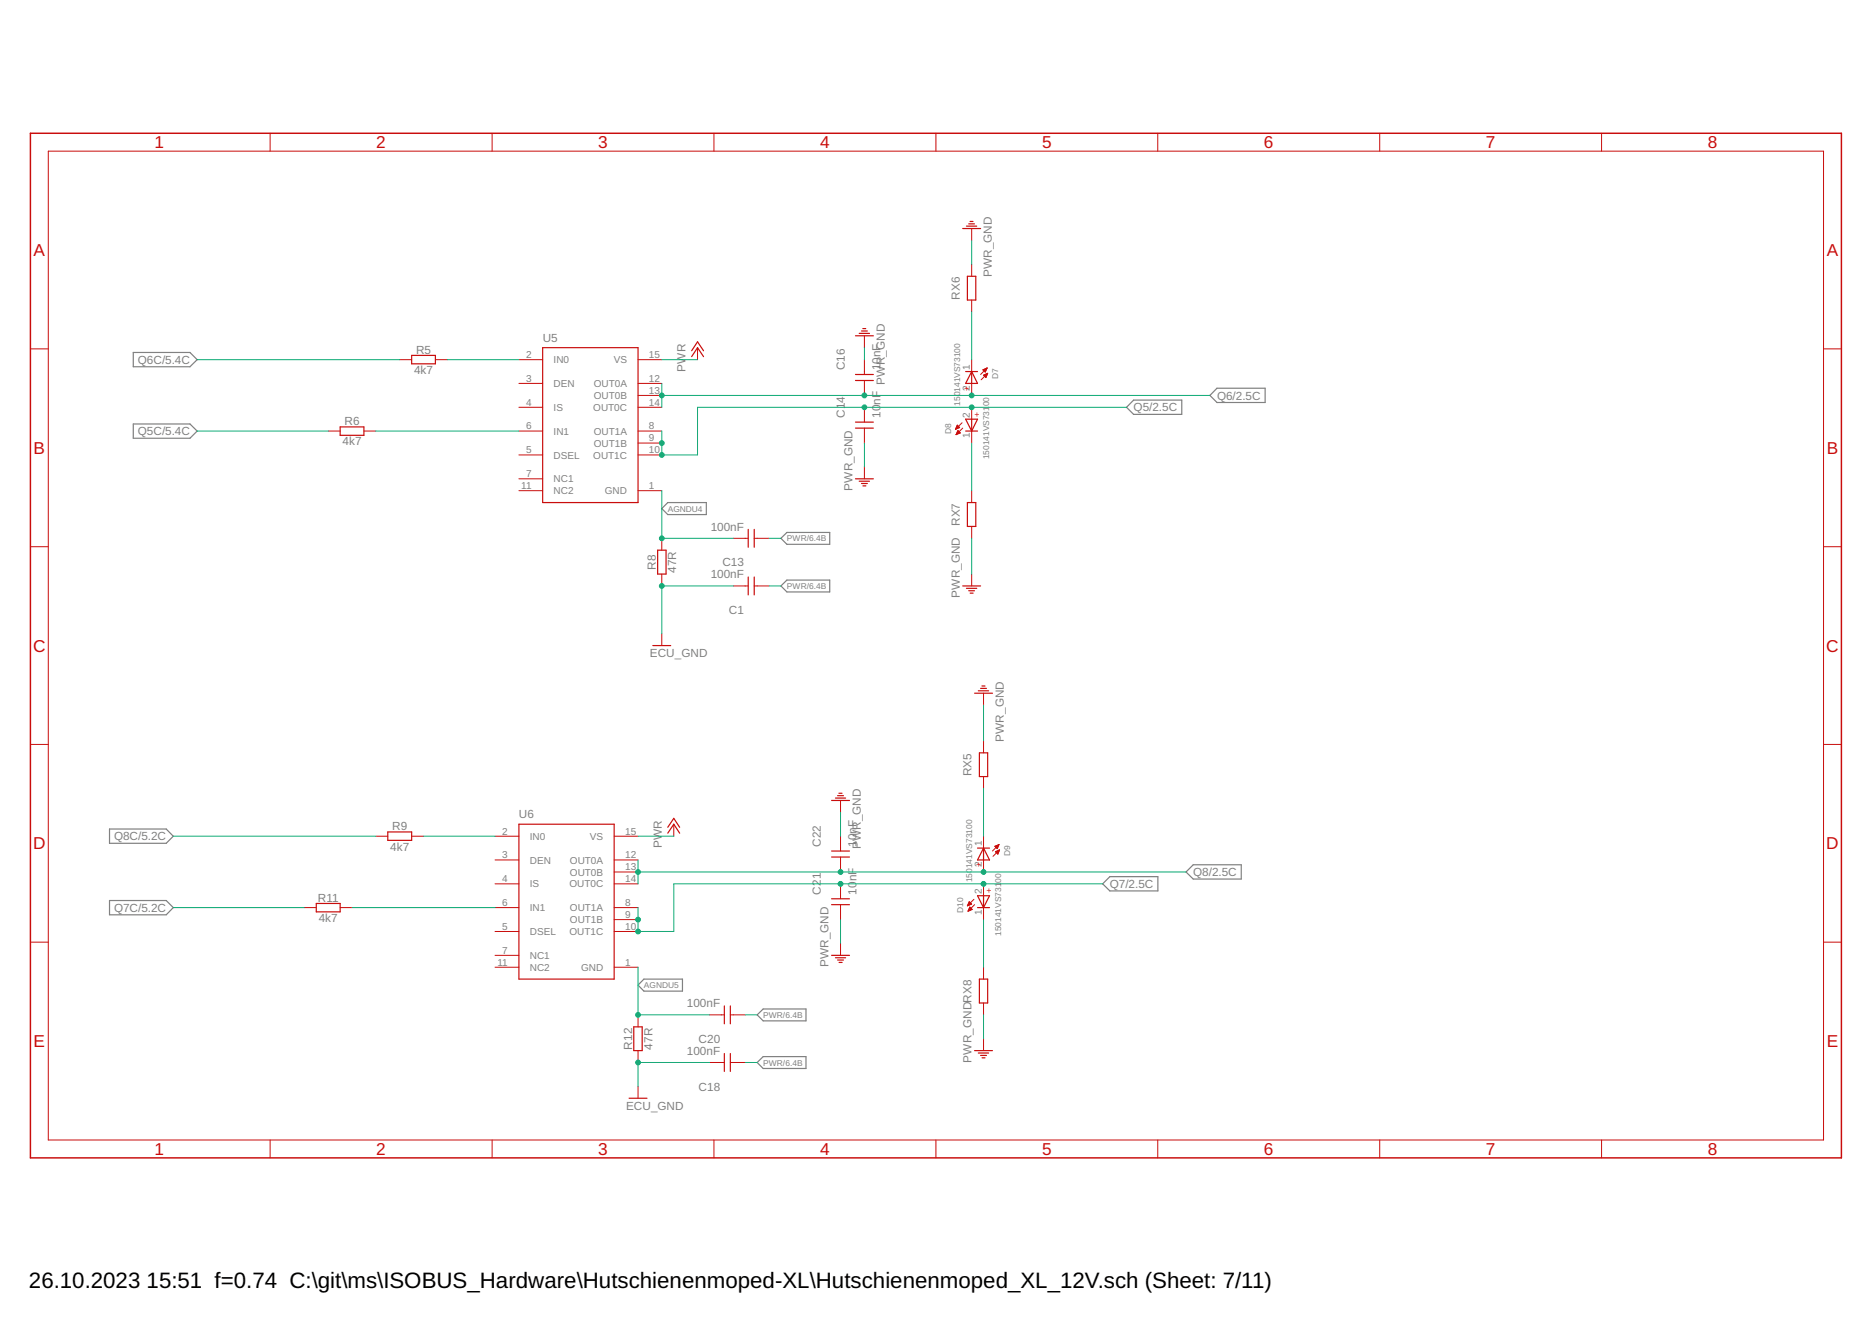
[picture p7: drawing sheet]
<svg xmlns="http://www.w3.org/2000/svg" width="297mm" height="210mm" viewBox="0 0 297 210" stroke-linecap="round" stroke-linejoin="round" font-family="sans-serif">
<g fill="none" stroke="#808080" stroke-width=".19">
<path d="M21.1 55.9h9l1.2 1.2-1.2 1.1h-9zM21.1 67.3h9l1.2 1.1-1.2 1.1h-9zM179.9 63.5h7.6v2.2h-7.6l-1.1-1.1zM193.1 61.6h7.6v2.3h-7.6l-1.1-1.2zM105 80.7l1-1h6.1v1.9h-6.1zM123.9 85.4l1-.9h6.8v1.9h-6.8zM123.9 93l1-1h6.8v1.9h-6.8zM17.4 131.5h9l1.1 1.2-1.1 1.1h-9zM188.2 138.3l1.1-1.1h7.7v2.3h-7.7zM17.4 142.9h9l1.1 1.1-1.1 1.1h-9zM102.2 155.3h6.1v1.9h-6.1l-1-.9zM175 140.2l1.1-1.1h7.6v2.3h-7.6z"/>
<path d="M120.1 161l1-.9h6.8v1.9h-6.8zM120.1 168.6l1-1h6.8v1.9h-6.8z"/>
</g>
<path d="M4.8 21.1h287.4v162.6h-287.4z" fill="none" stroke="#c90d0c" stroke-width=".23"/>
<g fill="none" stroke="#c90d0c" stroke-width=".16">
<path d="M7.7 24h281.6v156.9h-281.6zM42.9 21.1v2.9M78.1 21.1v2.9M113.3 21.1v2.9M148.5 21.1v2.9M154.2 36.3v1.9M183.7 21.1v2.9M218.9 21.1v2.9M254.1 21.1v2.9M4.8 55.4h2.9M63.4 57.1h1.9M69.1 57.1h1.9"/>
<path d="M82.3 57.1h3.8M101.2 57.1h3.8M110.7 55.2v1.9M137.2 53.3v1.9M137.2 57.1v2.3M154.2 41.9v1.9M154.2 47.6v1.9M154.2 57.1v1.8M156 58.7l.6-.3-.3 .6zM156 58.7h.5M156 58.6h.5M156.1 59.5l.6-.3-.3 .7z"/>
<path d="M156.1 59.5h.5M156.1 58.8h.3M156.2 59.6h.3M156.2 59.5h.4M156.2 58.9h.2M156.2 58.6h.3M156.3 59.7h.2M156.3 59h.1M156.3 59.8h.2M156.4 59.4h.3M156.4 59.9h.1M156.4 58.5h.2"/>
<path d="M156.6 59.3h.1M156.6 58.4h.1M156.6 58.4l-1 1M156.7 59.2l-1 1.1M289.3 55.4h2.9M52.1 68.4h1.9M57.7 68.4h1.9M82.3 68.4h3.8M82.3 72.2h3.8M82.3 60.8h3.8M82.3 64.6h3.8M82.3 77.9h3.8"/>
<path d="M82.3 76h3.8M101.2 68.4h3.8M101.2 72.2h3.8M101.2 60.8h3.8M101.2 64.6h3.8M101.2 77.9h3.8M101.2 62.7h3.8M101.2 70.3h3.8M137.2 60.4v2.3M137.2 64.6v2.4M137.2 67.9v2.4M137.2 74.1v1.9"/>
<path d="M151.6 68.1h.1M151.7 68h.1M151.7 67.9h.3M151.7 67.9h.5M151.7 68.9h.1M151.8 67.8h.4M151.8 68.9h.2M151.8 67.7h.3M151.8 68.8h.4M151.8 67.6h.3M151.8 68.7h.6M151.9 67.5h.1"/>
<path d="M151.9 68.6h.4M151.9 67.5l-.3 .6M151.9 67.5l.4 .3-.7 .3M151.9 68.5h.3M151.9 68.4h.2M152 68.4h.1M152.4 68.7l-.4-.4-.3 .7M152.4 68.7l-.7 .3M152.7 67.1l-1.1 1M152.8 67.9l-1.1 1.1M154.2 60.8v1.9M154.2 64.6v1.9"/>
<path d="M154.2 68.4v1.9M154.2 77.9v1.8M4.8 86.7h2.9M105 85.4v1.9M105 91.1v1.9M116.4 93h2.3M116.4 85.4h2.3M119.7 93h2.3M119.7 85.4h2.3M154.2 83.5v1.9M154.2 91.1v1.9M289.3 86.7h2.9"/>
<path d="M4.8 118.1h2.9M105 100.5v1.9M156.1 110v1.9M156.1 117.5v1.9M289.3 118.1h2.9M59.6 132.7h1.9M65.3 132.7h1.9M78.5 132.7h3.8M78.5 136.4h3.8M97.5 132.7h3.7M97.5 136.4h3.7M97.5 138.3h3.7"/>
<path d="M106.9 130.8v1.9M133.4 127v1.9M133.4 132.7v2.3M133.4 136v2.3M156.1 123.2v1.9M156.1 132.7v1.9M156.1 136.4v1.9M157.9 134.3h.5M157.9 135.1l.7-.3-.3 .7zM158 135.2h.5M158 134.4h.3M158.1 135.1h.4"/>
<path d="M158.1 134.2h.3M158.1 135.3h.3M158.1 134.5h.2M158.2 135.3h.2M158.2 134.6h.1M158.2 135.4h.2M158.2 135h.3M158.2 134.1h.3M158.3 135.5h.1M158.4 134.9h.2M158.4 134h.1M158.5 134l-1 1"/>
<path d="M158.5 134l-.3 .6-.3-.3M158.5 134l-.6 .3M158.6 134.8l-1 1.1M4.8 149.5h2.9M48.3 144h1.9M54 144h1.9M78.5 144h3.8M78.5 147.8h3.8M78.5 140.2h3.8M78.5 153.5h3.8M78.5 151.6h3.8M97.5 144h3.7"/>
<path d="M97.5 147.8h3.7M97.5 140.2h3.7M97.5 153.5h3.7M97.5 145.9h3.7M133.4 140.2v2.4M133.4 143.5v2.4M133.4 149.7v1.9M153.5 143.7h.2M153.6 143.6h.3M153.6 143.5h.5M153.6 144.5h.1M153.6 143.4h.5"/>
<path d="M153.6 144.5h.2M153.7 143.3h.4M153.7 144.4h.3M153.7 143.3h.3M153.7 144.3h.5M153.8 143.2h.1M153.8 144.2h.4M153.8 143.1h.1M153.8 144.1h.3M153.8 143.1l-.3 .6M153.8 143.1l.4 .3-.7 .3M153.8 144.1h.2"/>
<path d="M153.9 144h.1M153.9 143.9l.4 .4-.7 .3zM154.5 142.7l-1 1M154.6 143.5l-1 1.1M156.1 140.2v1.9M156.1 144v1.9M156.1 153.5v1.8M156.1 159.1v1.9M289.3 149.5h2.9M101.2 161v1.9M101.2 166.7v1.9M101.2 172.4v1.8"/>
<path d="M112.6 168.6h2.3M112.6 161h2.3M115.9 168.6h2.4M115.9 161h2.4M156.1 164.8v1.9M42.9 180.9v2.8M78.1 180.9v2.8M113.3 180.9v2.8M148.5 180.9v2.8M183.7 180.9v2.8M218.9 180.9v2.8M254.1 180.9v2.8"/>
</g>
<g fill="none" stroke="#c90d0c" stroke-width=".19">
<path d="M152.8 36.3h2.8M153.4 35.9h1.6M153.7 35.5h.9M153.9 35.1h.5M65.3 56.4h3.8v1.3h-3.8zM86.1 55.2h15.1v24.5h-15.1zM109.7 56.6l1-1.4 .9 1.4M109.7 55.6l1-1.4 .9 1.4M135.7 59.4h2.9M135.7 53.3h2.9M136.3 52.9h1.7M136.7 52.5h.9"/>
<path d="M136.9 52.1h.5M153.2 58.9h1.9M153.5 43.8h1.3v3.8h-1.3zM154.2 58.9l.9 1.9h-1.9zM154.2 58.9v1.9M54 67.7h3.7v1.4h-3.7zM135.7 67h2.9M135.7 67.9h2.9M135.7 60.4h2.9M135.7 76h2.9M136.3 76.3h1.7M136.7 76.7h.9"/>
<path d="M136.9 77.1h.5M153.2 66.5h1.9l-.9 1.9zM153.2 68.4h1.9M153.5 79.7h1.3v3.8h-1.3zM154.2 66.5v1.9M104.4 87.3h1.3v3.8h-1.3zM118.7 84v2.8M118.7 91.5v2.9M119.7 84v2.8M119.7 91.5v2.9M152.8 93h2.8M153.4 93.3h1.6"/>
<path d="M153.7 93.7h.9M153.9 94.1h.5M103.6 102.4h2.8M154.6 110h2.9M155.2 109.6h1.7M155.4 119.4h1.3v3.8h-1.3zM155.6 109.2h.9M155.8 108.8h.5M61.5 132h3.8v1.3h-3.8zM82.3 130.8h15.2v24.5h-15.2zM106 132.2l.9-1.4 .9 1.4M106 131.3l.9-1.5 .9 1.5"/>
<path d="M132 135h2.8M132 136h2.8M132 127h2.8M132.6 126.6h1.6M132.9 126.2h.9M133.1 125.9h.5M155.1 134.6h1.9M156.1 134.6l.9 1.8h-1.9zM156.1 134.6v1.8M50.2 143.3h3.8v1.4h-3.8zM114.9 159.6v2.8M115.9 159.6v2.8"/>
<path d="M132 142.6h2.8M132 143.5h2.8M132 151.6h2.8M132.6 152h1.6M132.9 152.3h.9M133.1 152.7h.5M155.1 142.1h1.9l-.9 1.9zM155.1 144h1.9M155.4 155.3h1.3v3.8h-1.3zM156.1 142.1v1.9M99.8 174.2h2.9M100.6 162.9h1.3v3.8h-1.3z"/>
<path d="M114.9 167.2v2.8M115.9 167.2v2.8M154.6 166.7h2.9M155.2 167.1h1.7M155.6 167.4h.9M155.8 167.8h.5"/>
</g>
<g fill="none" stroke="#0dab76" stroke-width=".16">
<path d="M154.2 38.2v3.7M31.3 57.1h32.1M71 57.1h11.3M105 57.1h5.7M137.2 55.2v1.9M154.2 49.5v7.6M31.3 68.4h20.8M59.6 68.4h22.7M105 77.9v7.5h11.4M105 62.7h87M105 60.8v3.8M137.2 70.3v3.8"/>
<path d="M154.2 70.3v7.6M178.8 64.6h-68.1v7.6h-5.7v-3.8M116.4 93h-11.4v7.5M122 85.4h1.9M122 93h1.9M154.2 85.4v5.7M156.1 111.9v5.6M27.5 132.7h32.1M67.2 132.7h11.3M101.2 138.3h87M101.2 136.4v3.8M101.2 132.7h5.7"/>
<path d="M133.4 128.9v3.8M156.1 125.1v7.6M27.5 144h20.8M55.9 144h22.6M101.2 153.5v7.5h11.4M133.4 145.9v3.8M156.1 145.9v7.6M175 140.2h-68.1v7.6h-5.7v-3.8M112.6 168.6h-11.4v3.8M118.3 161h1.8M118.3 168.6h1.8M156.1 161v3.8"/>
</g>
<g fill="#0dab76" stroke="#0dab76" stroke-width=".16">
<circle cx="101.2" cy="138.3" r=".38"/>
<circle cx="133.4" cy="138.3" r=".38"/>
<circle cx="156.1" cy="138.3" r=".38"/>
<circle cx="101.2" cy="147.8" r=".38"/>
<circle cx="101.2" cy="145.9" r=".38"/>
<circle cx="133.4" cy="140.2" r=".38"/>
<circle cx="156.1" cy="140.2" r=".38"/>
<circle cx="105" cy="62.7" r=".38"/>
<circle cx="137.2" cy="62.7" r=".38"/>
<circle cx="154.2" cy="62.7" r=".38"/>
<circle cx="105" cy="72.2" r=".38"/>
<circle cx="105" cy="70.3" r=".38"/>
<circle cx="137.2" cy="64.6" r=".38"/>
<circle cx="154.2" cy="64.6" r=".38"/>
<circle cx="105" cy="93" r=".38"/>
<circle cx="101.2" cy="168.6" r=".38"/>
<circle cx="105" cy="85.4" r=".38"/>
<circle cx="101.2" cy="161" r=".38"/>
</g>
<g font-size="3.5">
<text x="4.6" y="204.3">26.10.2023</text>
<text x="23.3" y="204.3">15:51 f=0.74 C:\git\ms\ISOBUS_Hardware\Hutschienenmoped-XL\Hutschienenmoped_XL_12V.sch (Sheet: 7/11)</text>
</g>
<g font-size="2.7" fill="#c90d0c">
<text x="24.5" y="23.5">1</text>
<text x="59.7" y="23.5">2</text>
<text x="94.9" y="23.5">3</text>
<text x="130.1" y="23.5">4</text>
<text x="165.3" y="23.5">5</text>
<text x="200.6" y="23.5">6</text>
<text x="235.8" y="23.5">7</text>
<text x="271" y="23.5">8</text>
<text x="5.3" y="40.6">A</text>
<text x="289.8" y="40.6">A</text>
<text x="5.3" y="72">B</text>
<text x="289.8" y="72">B</text>
<text x="5.3" y="103.4">C</text>
<text x="289.8" y="103.4">C</text>
<text x="5.3" y="134.8">D</text>
<text x="289.8" y="134.8">D</text>
<text x="5.3" y="166.2">E</text>
<text x="289.8" y="166.2">E</text>
<text x="24.5" y="183.3">1</text>
<text x="59.7" y="183.3">2</text>
<text x="94.9" y="183.3">3</text>
<text x="130.1" y="183.3">4</text>
<text x="165.3" y="183.3">5</text>
<text x="200.6" y="183.3">6</text>
<text x="235.8" y="183.3">7</text>
<text x="271" y="183.3">8</text>
</g>
<g font-size="1.9" fill="#808080">
<text x="152.3" y="47.5" transform="rotate(-90 152.3 47.5)">RX6</text>
<text x="157.4" y="44" transform="rotate(-90 157.4 44)">PWR_GND</text>
<text x="21.9" y="57.7">Q6C/5.4C</text>
<text x="65.7" y="59.3">4k7</text>
<text x="66" y="56.1">R5</text>
<text x="86.1" y="54.2">U5</text>
<text x="108.8" y="58.9" transform="rotate(-90 108.8 58.9)">PWR</text>
<text x="134" y="58.8" transform="rotate(-90 134 58.8)">C16</text>
<text x="139.7" y="58.8" transform="rotate(-90 139.7 58.8)">10nF</text>
<text x="139.7" y="64.2" transform="rotate(-90 139.7 64.2)">nF</text>
<text x="140.4" y="61" transform="rotate(-90 140.4 61)">PWR_GND</text>
<text x="179.9" y="65.3">Q5/2.5C</text>
<text x="193.1" y="63.4">Q6/2.5C</text>
<text x="21.9" y="69.1">Q5C/5.4C</text>
<text x="54.4" y="70.7">4k7</text>
<text x="54.7" y="67.5">R6</text>
<text x="134" y="66.3" transform="rotate(-90 134 66.3)">C14</text>
<text x="139.7" y="66.3" transform="rotate(-90 139.7 66.3)">10</text>
<text x="135.3" y="77.8" transform="rotate(-90 135.3 77.8)">PWR_GND</text>
<text x="152.3" y="83.5" transform="rotate(-90 152.3 83.5)">RX7</text>
<text x="112.8" y="84.2">100nF</text>
<text x="114.6" y="89.9">C13</text>
<text x="104.1" y="90.4" transform="rotate(-90 104.1 90.4)">R8</text>
<text x="107.3" y="90.9" transform="rotate(-90 107.3 90.9)">47R</text>
<text x="112.8" y="91.8">100nF</text>
<text x="152.3" y="94.9" transform="rotate(-90 152.3 94.9)">PWR_GND</text>
<text x="115.7" y="97.4">C1</text>
<text x="103.1" y="104.3">ECU_GND</text>
<text x="159.3" y="117.7" transform="rotate(-90 159.3 117.7)">PWR_GND</text>
<text x="154.2" y="123.1" transform="rotate(-90 154.2 123.1)">RX5</text>
<text x="62.2" y="131.7">R9</text>
<text x="82.3" y="129.8">U6</text>
<text x="18.1" y="133.3">Q8C/5.2C</text>
<text x="61.9" y="134.9">4k7</text>
<text x="105" y="134.6" transform="rotate(-90 105 134.6)">PWR</text>
<text x="130.3" y="134.4" transform="rotate(-90 130.3 134.4)">C22</text>
<text x="135.9" y="134.4" transform="rotate(-90 135.9 134.4)">10nF</text>
<text x="136.6" y="134.7" transform="rotate(-90 136.6 134.7)">PWR_GND</text>
<text x="50.5" y="143.1">R11</text>
<text x="130.3" y="141.9" transform="rotate(-90 130.3 141.9)">C21</text>
<text x="135.9" y="141.9" transform="rotate(-90 135.9 141.9)">10</text>
<text x="135.9" y="139.9" transform="rotate(-90 135.9 139.9)">nF</text>
<text x="176.1" y="140.9">Q7/2.5C</text>
<text x="189.3" y="139">Q8/2.5C</text>
<text x="18.1" y="144.7">Q7C/5.2C</text>
<text x="50.6" y="146.3">4k7</text>
<text x="131.5" y="153.5" transform="rotate(-90 131.5 153.5)">PWR_GND</text>
<text x="109" y="159.8">100nF</text>
<text x="100.3" y="166.5" transform="rotate(-90 100.3 166.5)">R12</text>
<text x="103.5" y="166.5" transform="rotate(-90 103.5 166.5)">47R</text>
<text x="109" y="167.4">100nF</text>
<text x="110.8" y="165.5">C20</text>
<text x="110.8" y="173">C18</text>
<text x="154.2" y="168.6" transform="rotate(-90 154.2 168.6)">PWR_GNDRX8</text>
<text x="99.3" y="176.1">ECU_GND</text>
</g>
<g font-size="1.6" fill="#808080">
<text x="83.5" y="56.8">2</text>
<text x="87.8" y="57.6">IN0</text>
<text x="97.4" y="57.6">VS</text>
<text x="103" y="56.8">15</text>
<text x="153.9" y="58.7" transform="rotate(-90 153.9 58.7)">1</text>
<text x="83.5" y="60.6">3</text>
<text x="83.5" y="64.4">4</text>
<text x="87.8" y="61.4">DEN</text>
<text x="87.8" y="65.2">IS</text>
<text x="94.1" y="65.2">OUT0C</text>
<text x="94.2" y="61.4">OUT0A</text>
<text x="94.2" y="63.3">OUT0B</text>
<text x="103" y="60.6">12</text>
<text x="103" y="62.5">13</text>
<text x="103" y="64.4">14</text>
<text x="153.9" y="62" transform="rotate(-90 153.9 62)">2</text>
<text x="83.5" y="68.1">6</text>
<text x="83.5" y="71.9">5</text>
<text x="87.8" y="69">IN1</text>
<text x="94.2" y="69">OUT1A</text>
<text x="94.2" y="70.9">OUT1B</text>
<text x="103" y="68.1">8</text>
<text x="103" y="70">9</text>
<text x="103" y="71.9">10</text>
<text x="153.9" y="69.6" transform="rotate(-90 153.9 69.6)">1</text>
<text x="153.9" y="66.2" transform="rotate(-90 153.9 66.2)">2</text>
<text x="82.7" y="77.6">11</text>
<text x="83.5" y="75.7">7</text>
<text x="87.8" y="72.7">DSEL</text>
<text x="87.8" y="76.5">NC1</text>
<text x="94.1" y="72.8">OUT1C</text>
<text x="103" y="77.6">1</text>
<text x="87.8" y="78.4">NC2</text>
<text x="96" y="78.4">GND</text>
<text x="79.7" y="132.4">2</text>
<text x="79.7" y="136.2">3</text>
<text x="84.1" y="133.2">IN0</text>
<text x="84.1" y="137">DEN</text>
<text x="90.4" y="137">OUT0A</text>
<text x="93.6" y="133.2">VS</text>
<text x="99.2" y="132.4">15</text>
<text x="99.2" y="136.2">12</text>
<text x="155.8" y="137.6" transform="rotate(-90 155.8 137.6)">2</text>
<text x="155.8" y="134.3" transform="rotate(-90 155.8 134.3)">1</text>
<text x="79.7" y="143.7">6</text>
<text x="79.7" y="140">4</text>
<text x="84.1" y="140.8">IS</text>
<text x="90.4" y="140.8">OUT0C</text>
<text x="90.4" y="138.9">OUT0B</text>
<text x="99.2" y="138.1">13</text>
<text x="99.2" y="140">14</text>
<text x="99.2" y="143.7">8</text>
<text x="155.8" y="141.9" transform="rotate(-90 155.8 141.9)">2</text>
<text x="79.7" y="147.5">5</text>
<text x="84.1" y="144.6">IN1</text>
<text x="84.1" y="148.4">DSEL</text>
<text x="90.4" y="148.4">OUT1C</text>
<text x="90.4" y="144.6">OUT1A</text>
<text x="90.4" y="146.5">OUT1B</text>
<text x="99.2" y="145.6">9</text>
<text x="99.2" y="147.5">10</text>
<text x="155.8" y="145.2" transform="rotate(-90 155.8 145.2)">1</text>
<text x="78.9" y="153.2">11</text>
<text x="79.7" y="151.3">7</text>
<text x="84.1" y="154">NC2</text>
<text x="84.1" y="152.1">NC1</text>
<text x="92.2" y="154">GND</text>
<text x="99.2" y="153.2">1</text>
</g>
<g font-size="1.3" fill="#808080">
<text x="152.3" y="64.4" transform="rotate(-90 152.3 64.4)">150141VS73100</text>
<text x="156.9" y="64.5" transform="rotate(-90 156.9 64.5)">00</text>
<text x="158.4" y="60.2" transform="rotate(-90 158.4 60.2)">D7</text>
<text x="150.9" y="68.8" transform="rotate(-90 150.9 68.8)">D8</text>
<text x="156.9" y="72.9" transform="rotate(-90 156.9 72.9)">150141VS731</text>
<text x="106" y="81.2">AGNDU4</text>
<text x="124.9" y="85.9">PWR/6.4B</text>
<text x="124.9" y="93.4">PWR/6.4B</text>
<text x="160.3" y="135.8" transform="rotate(-90 160.3 135.8)">D9</text>
<text x="154.2" y="140" transform="rotate(-90 154.2 140)">150141VS73100</text>
<text x="158.8" y="140.1" transform="rotate(-90 158.8 140.1)">00</text>
<text x="152.8" y="144.8" transform="rotate(-90 152.8 144.8)">D10</text>
<text x="158.8" y="148.5" transform="rotate(-90 158.8 148.5)">150141VS731</text>
<text x="102.2" y="156.8">AGNDU5</text>
<text x="121.1" y="161.5">PWR/6.4B</text>
<text x="121.1" y="169.1">PWR/6.4B</text>
</g>
<g font-size="1.3" fill="#c90d0c">
<text x="153.8" y="62" transform="rotate(-90 153.8 62)">+</text>
<text x="155.5" y="66.1" transform="rotate(-90 155.5 66.1)">+</text>
<text x="155.7" y="137.6" transform="rotate(-90 155.7 137.6)">+</text>
<text x="157.4" y="141.7" transform="rotate(-90 157.4 141.7)">+</text>
</g>
</svg>
